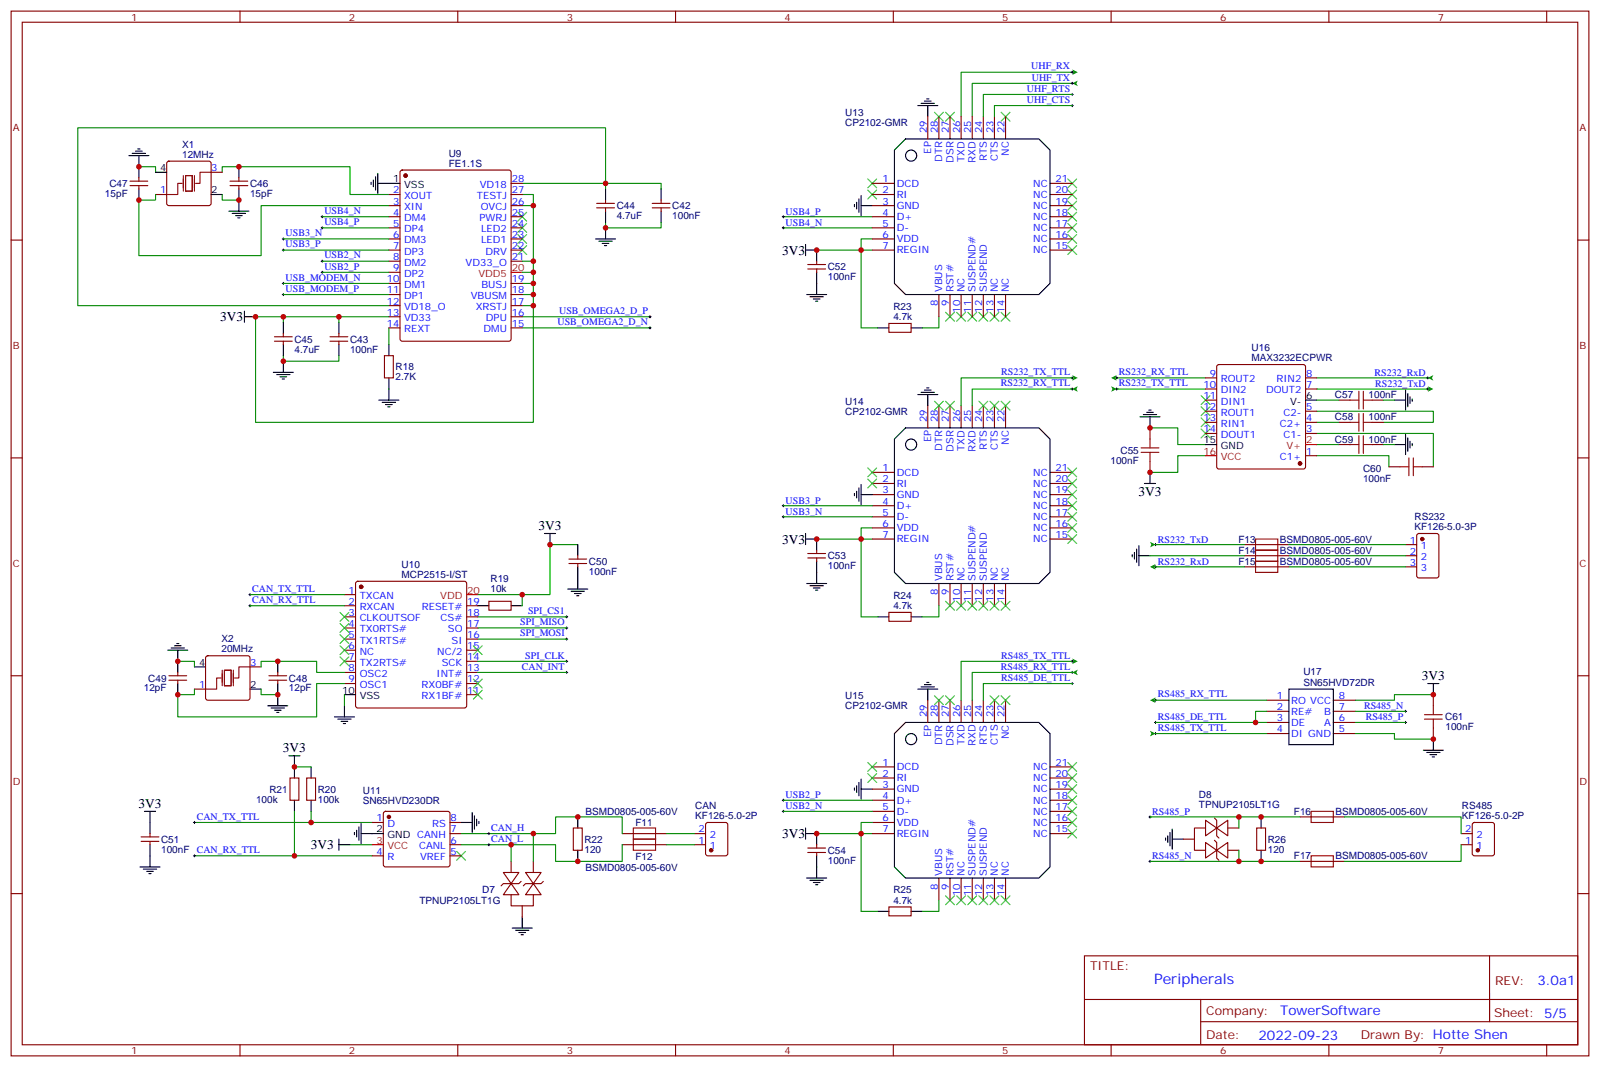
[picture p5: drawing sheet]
<svg xmlns="http://www.w3.org/2000/svg" width="508mm" height="339mm" viewBox="0 0 508 339" stroke-linecap="round" stroke-linejoin="round" font-family="sans-serif">
<g fill="none" stroke="#870000" stroke-width=".35">
<path d="M3.5 3.5h501v331.6h-501zM7.1 7.1h493.8v324.5h-493.8zM76.2 3.5v3.6M145.3 3.5v3.6M214.5 3.5v3.6M283.6 3.5v3.6M352.8 3.5v3.6M421.9 3.5v3.6M491.1 3.5v3.6M294.6 37v7.1M298.1 37v7.1M301.6 37v7.1"/>
<path d="M305.2 37v7.1M308.7 37v7.1M312.2 37v7.1M315.7 37v7.1M319.3 37v7.1M41.3 58.9h5.6M41.3 57.5h5.6M44.1 56.4v1.1M44.1 58.9v1.1M53.2 51.4l.4-.2h12.7l.5 .2 .2 .5v12.7l-.2 .5-.5 .2h-12.7l-.5-.3-.2-.4v-12.7zM67 54.7h3.6M73 58.9h5.7"/>
<path d="M73 57.5h5.7M75.8 56.4v1.1M75.8 58.9v1.1M127.2 54.2l.5-.2h33.9l.6 .4 .1 53.2-.5 .6-34.1 .1-.6-.5-.1-53.1zM162.3 58.2h3.5M276.9 58.2h7.1M333.4 58.2h7M3.5 76.2h3.6M49.4 61.7h3.5M123.5 61.7h3.5M123.5 65.3h3.5M123.5 68.8h3.5"/>
<path d="M123.5 72.3h3.5M123.5 75.8h3.5M123.5 79.4h3.5M162.3 61.7h3.5M162.3 65.3h3.5M162.3 68.8h3.5M162.3 72.3h3.5M162.3 75.8h3.5M162.3 79.4h3.5M189.4 66h5.7M189.4 64.6h5.7M192.3 63.5v1.1"/>
<path d="M192.3 66v1M207.1 66h5.6M207.1 64.6h5.6M209.9 63.5v1.1M209.9 66v1M276.9 61.7h7.1M276.9 65.3h7.1M276.9 68.8h7.1M276.9 72.3h7.1M276.9 75.8h7.1M276.9 79.4h7.1M333.4 61.7h7"/>
<path d="M333.4 65.3h7M333.4 68.8h7M333.4 72.3h7M333.4 75.8h7M333.4 79.4h7M500.9 76.2h3.6M123.5 82.9h3.5M123.5 86.4h3.5M123.5 90h3.5M123.5 93.5h3.5M123.5 97h3.5M162.3 82.9h3.5"/>
<path d="M162.3 90h3.5M162.3 93.5h3.5M162.3 97h3.5M256.5 85.4h5.6M256.5 84h5.6M259.3 82.9v1.1M259.3 85.4v1M298.1 93.5v7M301.6 93.5v7M305.2 93.5v7M308.7 93.5v7M312.2 93.5v7"/>
<path d="M315.7 93.5v7M319.3 93.5v7M87.1 108.3h5.7M87.1 106.9h5.7M90 105.8v1.1M90 108.3v1.1M104.8 108.3h5.6M104.8 106.9h5.6M107.6 105.8v1.1M107.6 108.3v1.1M122.1 112.9h2.8v7h-2.8zM123.5 100.5h3.5"/>
<path d="M123.5 104.1h3.5M162.3 100.5h3.5M162.3 104.1h3.5M282.2 102.7h7.1v2.8h-7.1zM294.6 128.8v7M298.1 128.8v7M301.6 128.8v7M305.2 128.8v7M308.7 128.8v7M312.2 128.8v7M315.7 128.8v7M319.3 128.8v7"/>
<path d="M3.5 145.3h3.6M276.9 149.9h7.1M276.9 153.5h7.1M276.9 157h7.1M333.4 149.9h7M333.4 153.5h7M333.4 157h7M500.9 145.3h3.6M180.6 178.9h5.7M180.6 177.4h5.7M183.4 176.4v1M183.4 178.9v1"/>
<path d="M256.5 177.1h5.6M256.5 175.7h5.6M259.3 174.6v1.1M259.3 177.1v1.1M276.9 160.5h7.1M276.9 164h7.1M276.9 167.6h7.1M276.9 171.1h7.1M333.4 160.5h7M333.4 164h7M333.4 167.6h7M333.4 171.1h7"/>
<path d="M109.4 188.7h3.5M109.4 192.3h3.5M109.4 195.8h3.5M109.4 199.3h3.5M113.1 184.7l.5-.2h33.9l.5 .2 .2 .5v38.8l-.3 .5-.4 .2h-33.9l-.5-.2-.2-.5v-38.8zM148.2 192.3h3.5M148.2 195.8h3.5M148.2 199.3h3.5M155.2 190.9h7.1v2.8h-7.1zM282.2 194.4h7.1v2.8h-7.1zM298.1 185.2v7.1M301.6 185.2v7.1"/>
<path d="M305.2 185.2v7.1M308.7 185.2v7.1M312.2 185.2v7.1M315.7 185.2v7.1M319.3 185.2v7.1M3.5 214.5h3.6M53.6 214.5h5.7M53.6 215.9h5.7M56.4 213.4v1.1M56.4 215.9v1.1M61.7 218.7h3.6M65.5 208.3l.5-.2h12.7l.5 .2 .2 .5v12.7l-.3 .5-.4 .3h-12.7l-.5-.3-.2-.5v-12.7z"/>
<path d="M79.4 211.7h3.5M85.4 214.5h5.6M85.4 215.9h5.6M88.2 213.4v1.1M88.2 215.9v1.1M109.4 202.8h3.5M109.4 206.4h3.5M109.4 209.9h3.5M109.4 213.4h3.5M109.4 217h3.5M148.2 202.8h3.5M148.2 206.4h3.5"/>
<path d="M148.2 209.9h3.5M148.2 213.4h3.5M148.2 217h3.5M500.9 214.5h3.6M148.2 220.5h3.5M294.6 222.3v7M298.1 222.3v7M301.6 222.3v7M305.2 222.3v7M308.7 222.3v7M312.2 222.3v7M315.7 222.3v7"/>
<path d="M319.3 222.3v7M92.1 246.9h2.8v7.1h-2.8zM97.4 246.9h2.8v7.1h-2.8zM121.9 257.7l.5-.2h19.8l.5 .2 .2 .5v16.3l-.3 .5-.4 .2h-19.8l-.5-.3-.2-.4v-16.3zM276.9 243.4h7.1M276.9 246.9h7.1M276.9 250.5h7.1M276.9 254h7.1M276.9 257.5h7.1M333.4 243.4h7M333.4 246.9h7M333.4 250.5h7"/>
<path d="M333.4 254h7M333.4 257.5h7M44.8 267.1h5.6M44.8 265.6h5.6M47.6 264.6v1M47.6 267.1v1M118.2 261.1h3.5M118.2 271.6h3.5M142.9 261.1h3.5M142.9 271.6h3.5M142.9 268.1h3.5M142.9 264.6h3.5"/>
<path d="M159.8 276.9h4.9l-2.4 3.6zM162.3 273.4v3.5M165.5 279.8l-.8 .7h-4.9l-.7 .7M166.9 276.9h4.9l-2.5 3.6zM169.3 273.4v3.5M172.5 279.8l-.7 .7h-4.9l-.7 .7M182 262.8h2.9v7.1h-2.9zM220.5 268.1h3.5M220.5 264.6h3.5M224.2 261.3l.5-.2h5.7l.6 .4 .1 9.4-.5 .7h-5.9l-.6-.4-.1-9.4zM256.5 270.6h5.6M256.5 269.2h5.6"/>
<path d="M259.3 268.1v1.1M259.3 270.6v1M276.9 261.1h7.1M276.9 264.6h7.1M298.1 278.7v7.1M301.6 278.7v7.1M305.2 278.7v7.1M308.7 278.7v7.1M312.2 278.7v7.1M315.7 278.7v7.1M319.3 278.7v7.1M333.4 261.1h7"/>
<path d="M333.4 264.6h7M3.5 283.6h3.6M162.3 280.5l2.4 3.5h-4.9zM162.3 284v3.5h7v-3.5M165.8 287.5v3.5M169.3 280.5l2.5 3.5h-4.9zM282.2 287.9h7.1v2.8h-7.1zM500.9 283.6h3.6M344.3 303.4h156.6v28.2h-156.6zM344.3 317.2h156.5M381.2 317.2v14.1M472.9 303.4v20.9"/>
<path d="M76.2 331.6v3.5M145.3 331.6v3.5M214.5 331.6v3.5M283.6 331.6v3.5M352.8 331.6v3.5M381.2 324.3h119.6M421.9 331.6v3.5M491.1 331.6v3.5"/>
</g>
<g fill="none" stroke="#008700" stroke-width=".35">
<path d="M340.4 26.5h-31.7v10.5M340.4 22.9h-35.2v14.1M44.1 52.9h5.3v1.8M70.6 54.7v-1.8h40.5v8.8h12.4M165.8 58.2h26.5v-17.6h-167.6v56.4h98.8M192.3 60v-1.8h17.6v1.8M49.4 61.7v1.8h-5.3v17.6h38.8v-15.8h40.6M70.6 61.7v1.8h5.2M90 75.8h33.5M90 79.4h33.5M102.3 68.8h21.2M102.3 72.3h21.2"/>
<path d="M165.8 61.7h3.5v3.6M165.8 65.3h3.5v68.8h-88.2v-33.6h8.9M192.3 70.6v1.7h17.6v-1.7M248.7 68.8h28.2M248.7 72.3h28.2M259.3 79.4h17.6M276.9 75.8h-3.5v28.3h5.3M90 93.5h33.5M90 90h33.5M102.3 82.9h21.2M102.3 86.4h21.2M165.8 97h3.5"/>
<path d="M165.8 93.5h3.5M165.8 90h3.5M165.8 82.9h3.5M165.8 86.4h3.5M90 112.9v1.8h17.6v-1.8M107.6 100.5v1.8M123.5 100.5h-33.5v1.8M123.5 104.1v5.3M165.8 104.1h40.6M165.8 100.5h40.6M298.1 100.5v3.6h-5.3M340.4 119.9h-35.2v8.9"/>
<path d="M340.4 123.5h-31.7v5.3M183.4 172.9h-8.8v15.8h-22.9M248.7 160.5h28.2M248.7 164h28.2M259.3 171.1h17.6M276.9 167.6h-3.5v28.2h5.3M79.4 188.7h30M79.4 192.3h30M151.7 195.8h28.2M151.7 199.3h28.2M165.8 188.7v3.6M298.1 192.3v3.5h-5.3"/>
<path d="M56.4 209.9h5.3v1.8M82.9 218.7v1.8h5.3M82.9 211.7v-1.8h17.6v3.5h8.9M109.4 217h-8.9v10.5h-44.1v-7h5.3v-1.8M151.7 209.9h28.2M151.7 202.8h28.2M151.7 213.4h28.2M340.4 209.9h-35.2v12.4M340.4 213.4h-31.7v8.9M340.4 217h-28.2v5.3M109.4 220.5v3.5M93.5 243.4h5.3"/>
<path d="M93.5 257.5v14.1M98.8 257.5v3.6M248.7 254h28.2M248.7 257.5h28.2M61.7 271.6h56.5M61.7 261.1h56.5M111.1 268.1h7.1M146.4 268.1h15.9v5.3M146.4 264.6h22.9v8.8M259.3 264.6h17.6M276.9 261.1h-3.5v28.2h5.3M298.1 285.8v3.5h-5.3"/>
</g>
<g fill="none" stroke="#000" stroke-width=".35">
<path d="M291.4 33.5h6.3M292.5 32.8h4.2M293.5 32.1h2.1M294.2 31.4h.7M294.6 33.5v3.5M40.9 49.4h6.4M42 48.7h4.2M43 48h2.2M43.7 47.3h.7M44.1 49.4v7M44.1 60v3.5M49.4 54.7h3.5"/>
<path d="M75.8 52.9v3.5M75.8 60v7M117.8 57.9v.7M118.5 57.1v2.2M119.2 56.1v4.2M119.9 58.2h7.1M119.9 55v6.4M192.3 60v3.5M209.9 60v3.5M287.5 44.1h42.3l3.6 3.5v42.4l-3.6 3.5h-42.3l-3.5-3.5v-42.4zM67 61.7h3.6M72.7 67h6.3"/>
<path d="M73.7 67.7h4.3M74.8 68.4h2.1M75.5 69.1h.7M189.1 75.8h6.3M190.1 76.6h4.3M191.2 77.3h2.1M191.9 78h.7M192.3 67v3.6M192.3 72.3v3.5M209.9 67v3.6M255.8 79.4h3.5v3.5M255.8 77.6v3.5"/>
<path d="M271.3 64.9v.7M272 64.2v2.1M272.7 63.1v4.3M273.4 65.3h3.5M273.4 62.1v6.3M77.6 98.8v3.5M256.1 93.5h6.4M257.2 94.2h4.2M258.2 94.9h2.1M258.9 95.6h.7M259.3 86.4v7.1M77.6 100.5h3.5"/>
<path d="M86.8 118.2h6.3M87.8 118.9h4.3M88.9 119.6h2.1M90 102.3v3.5M90 109.4v3.5M90 114.7v3.5M107.6 102.3v3.5M107.6 109.4v3.5M123.5 109.4v3.5M123.5 119.9v7.1M278.7 104.1h3.5M289.3 104.1h3.5"/>
<path d="M89.6 120.3h.7M120.3 127h6.3M121.4 127.7h4.2M122.4 128.4h2.1M123.1 129.1h.7M287.5 135.8h42.3l3.6 3.5v42.4l-3.6 3.5h-42.3l-3.5-3.5v-42.4zM291.4 125.2h6.3M292.5 124.5h4.2M293.5 123.8h2.1M294.2 123.1h.7M294.6 125.2v3.6M271.3 156.6v.7"/>
<path d="M272 155.9v2.1M272.7 154.9v4.2M273.4 153.8v6.4M273.4 157h3.5M172.9 169.3h3.5M174.6 169.3v3.6M183.4 172.9v3.5M183.4 179.9v7.1M255.8 171.1h3.5v3.5M255.8 169.3v3.6M259.3 178.2v7M151.7 192.3h3.5"/>
<path d="M162.3 192.3h3.5M180.3 187h6.3M181.3 187.7h4.3M182.4 188.4h2.1M183.1 189.1h.7M256.1 185.2h6.4M257.2 185.9h4.2M258.2 186.6h2.1M258.9 187.3h.7M278.7 195.8h3.5M289.3 195.8h3.5M53.3 206.4h6.3"/>
<path d="M54.3 205.7h4.3M55.4 205h2.1M56.1 204.3h.7M56.4 206.4v7M56.4 217v3.5M61.7 211.7h3.6M79.4 218.7h3.5M88.2 209.9v3.5M88.2 217v7M291.4 218.7h6.3M292.5 218h4.2M293.5 217.3h2.1"/>
<path d="M294.2 216.6h.7M294.6 218.7v3.6M85 224h6.4M86.1 224.7h4.2M87.1 225.4h2.2M87.8 226.1h.7M91.7 239.9h3.5M93.5 239.9v7M106.2 227.5h6.3M107.2 228.2h4.3M108.3 229h2.1M109 229.7h.7"/>
<path d="M109.4 220.5h3.5M109.4 224v3.5M287.5 229.3h42.3l3.6 3.5v42.4l-3.6 3.5h-42.3l-3.5-3.5v-42.4zM45.9 257.5h3.5M47.6 257.5v7.1M93.5 254v3.5M98.8 243.4v3.5M98.8 254v3.5M149.9 257.9v6.3M150.6 258.9v4.3M151.3 260v2.1M183.4 259.3v3.5"/>
<path d="M271.3 250.1v.7M272 249.4v2.1M272.7 248.4v4.2M273.4 247.3v6.3M273.4 250.5h3.5M44.4 275.2h6.4M45.5 275.9h4.2M46.6 276.6h2.1M47.3 277.3h.7M47.6 268.1v7.1M107.6 266.3v3.6M107.6 268.1h3.5"/>
<path d="M112.5 264.2v.7M113.2 263.5v2.1M113.9 262.5v4.2M114.7 264.6h7M114.7 261.4v6.4M146.4 261.1h3.5M152 260.7v.7M183.4 269.9v3.5M255.8 264.6h3.5v3.5M255.8 262.8v3.5M256.1 278.7h6.4M257.2 279.4h4.2"/>
<path d="M259.3 271.6v7.1M162.6 294.6h6.4M163.7 295.3h4.2M164.7 296h2.2M165.5 296.7h.7M165.8 291v3.6M258.2 280.1h2.1M258.9 280.8h.7M278.7 289.3h3.5M289.3 289.3h3.5"/>
<circle cx="289.3" cy="49.4" r="1.76"/>
<circle cx="289.3" cy="141.1" r="1.76"/>
<circle cx="289.3" cy="234.6" r="1.76"/>
</g>
<g fill="none" stroke="#3c3" stroke-width=".35">
<path d="M296.7 35.6l2.8 2.9M299.5 35.6l-2.8 2.9M300.2 35.6l2.8 2.9M303 35.6l-2.8 2.9M317.9 35.6l2.8 2.9M320.7 35.6l-2.8 2.9M275.5 56.8l2.8 2.8M278.3 56.8l-2.8 2.8M339 56.8l2.8 2.8M341.8 56.8l-2.8 2.8M164.4 78l2.8 2.8M164.4 74.4l2.8 2.9"/>
<path d="M164.4 70.9l2.8 2.8M164.4 67.4l2.8 2.8M167.2 78l-2.8 2.8M167.2 74.4l-2.8 2.9M167.2 70.9l-2.8 2.8M167.2 67.4l-2.8 2.8M275.5 60.3l2.8 2.8M278.3 60.3l-2.8 2.8M339 60.3l2.8 2.8M339 63.9l2.8 2.8M339 67.4l2.8 2.8M339 70.9l2.8 2.8"/>
<path d="M339 74.4l2.8 2.9M339 78l2.8 2.8M341.8 67.4l-2.8 2.8M341.8 70.9l-2.8 2.8M341.8 74.4l-2.8 2.9M341.8 78l-2.8 2.8M341.8 60.3l-2.8 2.8M341.8 63.9l-2.8 2.8M303.7 99.1l2.9 2.9M306.6 99.1l-2.9 2.9M307.3 99.1l2.8 2.9M310.1 99.1l-2.8 2.9"/>
<path d="M310.8 99.1l2.8 2.9M313.6 99.1l-2.8 2.9M314.3 99.1l2.8 2.9M317.1 99.1l-2.8 2.9M317.9 99.1l2.8 2.9M320.7 99.1l-2.8 2.9M296.7 127.4l2.8 2.8M299.5 127.4l-2.8 2.8M300.2 127.4l2.8 2.8M303 127.4l-2.8 2.8M310.8 127.4l2.8 2.8M313.6 127.4l-2.8 2.8"/>
<path d="M314.3 127.4l2.8 2.8M317.1 127.4l-2.8 2.8M317.9 127.4l2.8 2.8M320.7 127.4l-2.8 2.8M275.5 148.5l2.8 2.8M275.5 152l2.8 2.9M278.3 152l-2.8 2.9M278.3 148.5l-2.8 2.8M339 159.1l2.8 2.8M339 155.6l2.8 2.8M339 152l2.8 2.9M339 148.5l2.8 2.8"/>
<path d="M341.8 159.1l-2.8 2.8M341.8 155.6l-2.8 2.8M341.8 152l-2.8 2.9M341.8 148.5l-2.8 2.8M339 169.7l2.8 2.8M339 166.2l2.8 2.8M339 162.6l2.8 2.9M341.8 169.7l-2.8 2.8M341.8 166.2l-2.8 2.8M341.8 162.6l-2.8 2.9M107.9 197.9l2.9 2.8M107.9 194.4l2.9 2.8"/>
<path d="M110.8 197.9l-2.9 2.8M110.8 194.4l-2.9 2.8M303.7 190.9l2.9 2.8M306.6 190.9l-2.9 2.8M307.3 190.9l2.8 2.8M310.1 190.9l-2.8 2.8M310.8 190.9l2.8 2.8M313.6 190.9l-2.8 2.8M314.3 190.9l2.8 2.8M317.1 190.9l-2.8 2.8M317.9 190.9l2.8 2.8M320.7 190.9l-2.8 2.8"/>
<path d="M107.9 208.5l2.9 2.8M107.9 201.4l2.9 2.9M107.9 205l2.9 2.8M110.8 208.5l-2.9 2.8M110.8 201.4l-2.9 2.9M110.8 205l-2.9 2.8M150.3 205l2.8 2.8M150.3 215.5l2.8 2.9M150.3 219.1l2.8 2.8M153.1 205l-2.8 2.8M153.1 215.5l-2.8 2.9M153.1 219.1l-2.8 2.8"/>
<path d="M296.7 220.8l2.8 2.9M299.5 220.8l-2.8 2.9M300.2 220.8l2.8 2.9M303 220.8l-2.8 2.9M314.3 220.8l2.8 2.9M317.1 220.8l-2.8 2.9M317.9 220.8l2.8 2.9M320.7 220.8l-2.8 2.9M275.5 242l2.8 2.8M275.5 245.5l2.8 2.9M278.3 245.5l-2.8 2.9M278.3 242l-2.8 2.8"/>
<path d="M339 259.6l2.8 2.9M339 256.1l2.8 2.8M339 252.6l2.8 2.8M339 249.1l2.8 2.8M339 245.5l2.8 2.9M339 242l2.8 2.8M341.8 259.6l-2.8 2.9M341.8 256.1l-2.8 2.8M341.8 252.6l-2.8 2.8M341.8 249.1l-2.8 2.8M341.8 245.5l-2.8 2.9M341.8 242l-2.8 2.8"/>
<path d="M145 270.2l2.8 2.9M147.8 270.2l-2.8 2.9M339 263.2l2.8 2.8M341.8 263.2l-2.8 2.8M303.7 284.3l2.9 2.9M306.6 284.3l-2.9 2.9M307.3 284.3l2.8 2.9M310.1 284.3l-2.8 2.9M310.8 284.3l2.8 2.9M313.6 284.3l-2.8 2.9M314.3 284.3l2.8 2.9M317.1 284.3l-2.8 2.9"/>
<path d="M317.9 284.3l2.8 2.9M320.7 284.3l-2.8 2.9"/>
</g>
<g fill="#870000" stroke="#870000" stroke-width=".35">
<circle cx="128.8" cy="55.7" r=".53"/>
<circle cx="114.7" cy="186.3" r=".53"/>
<circle cx="123.5" cy="259.3" r=".53"/>
<circle cx="225.8" cy="269.9" r=".53"/>
</g>
<path d="M162.3 86.4h3.5M148.2 188.7h3.5M118.2 268.1h3.5" fill="none" stroke="#f00" stroke-width=".35"/>
<path d="M57.9 58.2h-1.5v3.5h-3.5M58.2 55.7v5M58.9 55.7h2.1v5h-2.1zM61.7 55.7v5M67 54.7h-3.5v3.5h-1.4M70.2 215.2h-1.4v3.5h-3.5M70.6 212.7v5M71.3 212.7h2.1v5h-2.1zM74.1 212.7v5M79.4 211.7h-3.6v3.5h-1.4" fill="none" stroke="#870012" stroke-width=".35"/>
<g fill="none" stroke="#000" stroke-width=".32">
<path d="M89.6 75.8h.7M89.6 79.4h.7M90 75.5v.7M90 79v.7M102 68.8h.7M102 72.3h.7M102.3 68.4v.7M102.3 72v.7M248.4 68.8h.7M248.4 72.3h.7M248.7 68.4v.7M248.7 72v.7"/>
<path d="M89.6 90h.7M89.6 93.5h.7M90 89.6v.7M90 93.1v.7M102 82.9h.7M102 86.4h.7M102.3 82.6v.7M102.3 86.1v.7M206 100.5h.7M206 104.1h.7M206.4 100.2v.7M206.4 103.7v.7"/>
<path d="M340.1 119.9h.7M340.4 119.6v.7M340.1 123.5h.7M340.4 123.1v.7M248.4 160.5h.7M248.4 164h.7M248.7 160.2v.7M248.7 163.7v.7M79 188.7h.7M79 192.3h.7M79.4 188.4v.7M79.4 191.9v.7"/>
<path d="M179.6 199.3h.7M179.6 195.8h.7M179.9 195.4v.7M179.9 199v.7M179.6 209.9h.7M179.6 202.8h.7M179.6 213.4h.7M179.9 202.5v.7M179.9 209.6v.7M179.9 213.1v.7M340.1 209.9h.7M340.1 213.4h.7"/>
<path d="M340.1 217h.7M340.4 209.6v.7M340.4 213.1v.7M340.4 216.6v.7M248.4 254h.7M248.4 257.5h.7M248.7 253.6v.8M248.7 257.2v.7M61.4 261.1h.7M61.4 271.6h.7M61.7 260.7v.7M61.7 271.3v.7"/>
</g>
<g fill="#008700">
<path d="M340.4 209l1.8 .9-1.8 .9 .5-.9z"/>
<path d="M340.4 213.4l1.8-.9-.4 .9 .4 .9z"/>
<path d="M340.4 119.1l1.8 .8-1.8 .9 .5-.9z"/>
<path d="M340.4 123.5l1.8-.9-.4 .9 .4 .9z"/>
<path d="M340.4 22l1.8 .9-1.8 .9 .5-.9z"/>
<path d="M340.4 26.5l1.8-.9-.4 .9 .4 .8z"/>
</g>
<path d="M381.4 125.6l2.8 2.8M381.4 129.1l2.8 2.8M381.4 132.6l2.8 2.9M381.4 136.2l2.8 2.8M384.2 125.6l-2.8 2.8M384.2 129.1l-2.8 2.8M384.2 132.6l-2.8 2.9M384.2 136.2l-2.8 2.8" fill="none" stroke="#3c3" stroke-width=".35"/>
<path d="M354.5 119.9h28.3M418 119.9h35.3M354.5 123.5h28.3M365.1 135.8h8.8v5.3h8.9M418 130.5h37.1v3.6h-15.9M418 137.6h37.1v10.6M418 123.5h35.3M418 127h7.1M418 134.1h7.1M382.8 144.6h-8.9v5.3h-8.8M418 144.6h23v3.6M418 141.1h7.1" fill="none" stroke="#008700" stroke-width=".35"/>
<path d="M354.2 119.9h.7M354.5 119.6v.7M453 119.9h.7M453.3 119.6v.7M453 123.5h.7M453.3 123.1v.7" fill="none" stroke="#000" stroke-width=".32"/>
<g fill="none" stroke="#000" stroke-width=".35">
<path d="M361.9 132.3h6.4M363 131.6h4.2M364.1 130.9h2.1M364.8 130.2h.7M365.1 132.3v3.5M414.5 127h3.5M442.7 127h3.6M446.3 123.8v6.4M446.3 137.9v6.4M447 124.9v4.2M447 139v4.2M447.7 125.9v2.2"/>
<path d="M448.4 126.6v.8M363.4 153.5h3.5M365.1 149.9v3.6M382.8 141.1h3.5M442.7 141.1h3.6M447.7 140.1v2.1M448.4 140.8v.7"/>
</g>
<g fill="none" stroke="#a10000" stroke-width=".35">
<path d="M365.1 139.3v2.9M428.6 127h2.8M428.6 134.1h2.8M431.4 124.2v5.6M431.4 131.2v5.7M431.4 138.3v5.6M432.9 127h2.8M432.9 124.2v5.6M432.9 131.2v5.7M432.9 138.3v5.6M432.9 134.1h2.8M362.3 143.6h5.6"/>
<path d="M362.3 142.2h5.6M365.1 143.6v2.8M428.6 141.1h2.8M432.9 141.1h2.8M444.5 148.2h2.8M447.3 145.3v5.7M448.7 148.2h2.9M448.7 145.3v5.7"/>
</g>
<g fill="none" stroke="#870000" stroke-width=".35">
<path d="M382.8 119.9h3.5M386.5 115.9l.5-.2h26.8l.5 .2 .2 .5v31.8l-.2 .5-.5 .2h-26.8l-.5-.3-.2-.4v-31.8zM414.5 119.9h3.5M365.1 135.8v3.5M382.8 127h3.5M382.8 134.1h3.5M382.8 137.6h3.5M382.8 130.5h3.5M382.8 123.5h3.5M414.5 134.1h3.5M414.5 137.6h3.5M414.5 130.5h3.5"/>
<path d="M414.5 123.5h3.5M425.1 127h3.5M425.1 134.1h3.5M435.7 127h3.5M435.7 134.1h3.5M365.1 146.4v3.5M414.5 144.6h3.5M425.1 141.1h3.5M435.7 141.1h3.5M441 148.2h3.5M451.6 148.2h3.5"/>
</g>
<circle cx="412.7" cy="147.1" r=".53" fill="#870000" stroke="#870000" stroke-width=".35"/>
<path d="M382.8 144.6h3.5M414.5 141.1h3.5" fill="none" stroke="#f00" stroke-width=".35"/>
<path d="M352.8 119.9l1.7-.8-.4 .8 .4 .9z" fill="#008700"/>
<path d="M354.2 123.5h.7M354.5 123.1v.7" fill="none" stroke="#000" stroke-width=".32"/>
<g fill="#008700">
<path d="M352.8 122.6l1.7 .9-1.7 .9 .4-.9z"/>
<path d="M453.3 119.9l1.8-.8-.5 .8 .5 .9z"/>
<path d="M453.3 122.6l1.8 .9-1.8 .9 .5-.9z"/>
</g>
<path d="M439.2 127h3.5M439.2 141.1h3.5" fill="none" stroke="#008700" stroke-width=".35"/>
<path d="M446.3 172.9h3.5M446.3 176.4h3.5M446.3 179.9h3.5M450 169.5l.5-.2h5.6l.7 .5v12.9l-.4 .7h-5.9l-.7-.4v-13z" fill="none" stroke="#870000" stroke-width=".35"/>
<circle cx="451.6" cy="171.1" r=".53" fill="#870000" stroke="#870000" stroke-width=".35"/>
<path d="M366.5 179.9h.7M366.5 172.9h.7M366.9 172.5v.7M366.9 179.6v.7" fill="none" stroke="#000" stroke-width=".32"/>
<path d="M359.5 176v.7M360.2 175.3v2.1M360.9 174.3v4.2M361.6 176.4h3.5M361.6 173.2v6.4" fill="none" stroke="#000" stroke-width=".35"/>
<g fill="#008700">
<path d="M365.1 172l1.8 .9-1.8 .8 .5-.8z"/>
<path d="M365.1 179.9l1.8-.9-.5 .9 .5 .9z"/>
</g>
<path d="M402.2 222.3h7M402.2 225.8h7M402.2 229.3h7M402.2 232.8h7M423.3 222.3h7.1M423.3 225.8h7.1M423.3 229.3h7.1M423.3 232.8h7.1" fill="none" stroke="#870000" stroke-width=".35"/>
<path d="M409.2 218.7h14.1v17.7h-14.1z" fill="none" stroke="#000" stroke-width=".35"/>
<path d="M366.5 229.3h.7M366.5 232.8h.7M366.5 222.3h.7M366.9 221.9v.7M366.9 229v.7M366.9 232.5v.7" fill="none" stroke="#000" stroke-width=".32"/>
<path d="M366.9 229.3h35.3M366.9 222.3h35.3M366.9 232.8h35.3M402.2 225.8h-3.6v3.5" fill="none" stroke="#008700" stroke-width=".35"/>
<g fill="#008700">
<path d="M365.1 232l1.8 .8-1.8 .9 .5-.9z"/>
<path d="M365.1 222.3l1.8-.9-.5 .9 .5 .8z"/>
</g>
<path d="M398.6 171.1h7.1v3.5h-7.1zM398.6 174.6h7.1v3.6h-7.1zM398.6 178.2h7.1v3.5h-7.1zM452.3 226.8h5.6M452.3 228.2h5.6M455.1 224v2.8M455.1 228.2v2.9M416.3 257.5h7v3.6h-7zM201.1 262.8h7v3.5h-7zM201.1 266.3h7v3.6h-7zM416.3 271.6h7v3.6h-7z" fill="none" stroke="#a10000" stroke-width=".35"/>
<g fill="none" stroke="#870000" stroke-width=".35">
<path d="M395.1 172.9h14.1M395.1 176.4h14.1M395.1 179.9h14.1M455.1 220.5v3.5M455.1 231.1v3.5M385.6 259.6l.7 .8v4.9l.7 .7M412.7 259.3h14.2M197.6 268.1h14.1M197.6 264.6h14.1M375.7 266.3h3.5M382.8 260.4l3.5 2.4-3.5 2.5zM382.8 267.4l3.5 2.5-3.5 2.4z"/>
<path d="M382.8 262.8h-3.6v7.1h3.6M385.6 266.7l.7 .7v4.9l.7 .8M386.3 262.8l3.5-2.4v4.9zM386.3 269.9l3.5-2.5v4.9zM389.8 262.8h3.5M389.8 269.9h3.5M399 262.8h2.8v7.1h-2.8zM412.7 273.4h14.2M463.9 268.1h3.5M463.9 264.6h3.5M467.7 261.3l.4-.2h5.7l.6 .4 .1 9.4-.5 .7h-5.9l-.6-.4-.1-9.4z"/>
</g>
<g fill="none" stroke="#000" stroke-width=".35">
<path d="M453.3 217h3.5M455.1 217v3.5M451.9 238.1h6.4M453 238.8h4.2M454 239.5h2.1M455.1 234.6v3.5M400.4 259.3v3.5M454.7 240.2h.7M370.1 266v.7M370.8 265.3v2.1M371.5 264.2v4.3M372.2 266.3h3.5"/>
<path d="M372.2 263.2v6.3M400.4 269.9v3.5"/>
</g>
<g fill="none" stroke="#008700" stroke-width=".35">
<path d="M340.4 30h-28.2v7M340.4 33.5h-24.7v3.5M365.1 176.4h30M366.9 172.9h28.2M366.9 179.9h28.2M409.2 172.9h37.1M409.2 176.4h37.1M409.2 179.9h37.1M430.4 232.8h12.3v1.8h12.4M430.4 225.8h15.9M430.4 229.3h15.9M455.1 220.5h-12.4v1.8h-12.3"/>
<path d="M365.1 259.3h28.2M412.7 259.3h-19.4v3.5M426.9 259.3h37v5.3M162.3 268.1h14.1v5.3h21.2v-5.3M169.3 264.6h7.1v-5.3h21.2v5.3M211.7 264.6h8.8M211.7 268.1h8.8M365.1 273.4h28.2M393.3 269.9v3.5h19.4M463.9 268.1v5.3h-37"/>
</g>
<g fill="none" stroke="#000" stroke-width=".32">
<path d="M340.1 26.5h.7M340.1 22.9h.7M340.1 30h.7M340.1 33.5h.7M340.4 22.6v.7M340.4 26.1v.7M340.4 29.6v.7M340.4 33.2v.7M445.9 225.8h.7M445.9 229.3h.7M446.3 225.4v.7M446.3 229v.7"/>
<path d="M364.8 259.3h.7M365.1 258.9v.7M154.9 264.6h.7M154.9 268.1h.7M155.2 264.2v.7M155.2 267.8v.7M364.8 273.4h.7M365.1 273.1v.7"/>
</g>
<circle cx="469.2" cy="269.9" r=".53" fill="#870000" stroke="#870000" stroke-width=".35"/>
<path d="M300.2 99.1l2.8 2.9M303 99.1l-2.8 2.9M300.2 190.9l2.8 2.8M303 190.9l-2.8 2.8M300.2 284.3l2.8 2.9M303 284.3l-2.8 2.9" fill="none" stroke="#3c3" stroke-width=".35"/>
<g fill="#c00">
<circle cx="192.3" cy="72.3" r=".88"/>
<circle cx="169.3" cy="97" r=".88"/>
<circle cx="169.3" cy="93.5" r=".88"/>
<circle cx="169.3" cy="90" r=".88"/>
<circle cx="169.3" cy="82.9" r=".88"/>
<circle cx="169.3" cy="65.3" r=".88"/>
<circle cx="90" cy="100.5" r=".88"/>
<circle cx="90" cy="114.7" r=".88"/>
<circle cx="192.3" cy="58.2" r=".88"/>
<circle cx="169.3" cy="86.4" r=".88"/>
<circle cx="107.6" cy="100.5" r=".88"/>
<circle cx="75.8" cy="63.5" r=".88"/>
<circle cx="44.1" cy="63.5" r=".88"/>
<circle cx="44.1" cy="52.9" r=".88"/>
<circle cx="81.1" cy="100.5" r=".88"/>
<circle cx="165.8" cy="188.7" r=".88"/>
<circle cx="88.2" cy="209.9" r=".88"/>
<circle cx="56.4" cy="220.5" r=".88"/>
<circle cx="88.2" cy="220.5" r=".88"/>
<circle cx="174.6" cy="172.9" r=".88"/>
<circle cx="93.5" cy="243.4" r=".88"/>
<circle cx="98.8" cy="261.1" r=".88"/>
<circle cx="93.5" cy="271.6" r=".88"/>
<circle cx="169.3" cy="264.6" r=".88"/>
<circle cx="162.3" cy="268.1" r=".88"/>
<circle cx="183.4" cy="259.3" r=".88"/>
<circle cx="183.4" cy="273.4" r=".88"/>
<circle cx="75.8" cy="52.9" r=".88"/>
<circle cx="273.4" cy="79.4" r=".88"/>
<circle cx="259.3" cy="79.4" r=".88"/>
<circle cx="259.3" cy="171.1" r=".88"/>
<circle cx="273.4" cy="171.1" r=".88"/>
<circle cx="259.3" cy="264.6" r=".88"/>
<circle cx="273.4" cy="264.6" r=".88"/>
<circle cx="365.1" cy="135.8" r=".88"/>
<circle cx="365.1" cy="149.9" r=".88"/>
<circle cx="398.6" cy="229.3" r=".88"/>
<circle cx="455.1" cy="220.5" r=".88"/>
<circle cx="455.1" cy="234.6" r=".88"/>
<circle cx="400.4" cy="273.4" r=".88"/>
<circle cx="400.4" cy="259.3" r=".88"/>
<circle cx="393.3" cy="259.3" r=".88"/>
<circle cx="393.3" cy="273.4" r=".88"/>
<circle cx="56.4" cy="209.9" r=".88"/>
</g>
<text font-size="4.6" fill="#00f" x="366.4" y="312.4">Peripherals</text>
<g font-size="4.2">
<text x="248.3" y="80.8">3V3</text>
<text x="69.9" y="102">3V3</text>
<text x="361.5" y="157.5">3V3</text>
<text x="171" y="168.3">3V3</text>
<text x="248.3" y="172.5">3V3</text>
<text x="451.4" y="215.9">3V3</text>
<text x="89.8" y="238.8">3V3</text>
<text x="44" y="256.4">3V3</text>
<text x="98.7" y="269.6">3V3</text>
<text x="248.3" y="266">3V3</text>
</g>
<g font-size="4.2" fill="#00f">
<text x="488.1" y="312.6">3.0a1</text>
<text x="406.5" y="322.2">TowerSoftware</text>
<text x="399.6" y="330">2022-09-23</text>
</g>
<g font-size="3.9" fill="#800">
<text x="346.1" y="308">TITLE:</text>
<text x="474.7" y="312.6">REV:</text>
<text x="383" y="322.2">Company:</text>
<text x="474.4" y="322.8">Sheet: 5/5</text>
<text x="383" y="329.8">Date:</text>
<text x="432" y="329.9">Drawn By: Hotte Shen</text>
</g>
<g font-size="3.2" fill="#800">
<text x="41.6" y="6.5">1</text>
<text x="110.8" y="6.5">2</text>
<text x="179.9" y="6.5">3</text>
<text x="249.1" y="6.5">4</text>
<text x="318.2" y="6.5">5</text>
<text x="387.3" y="6.5">6</text>
<text x="456.5" y="6.5">7</text>
<text x="4.1" y="41.6">A</text>
<text x="501.5" y="41.6">A</text>
<text x="4.1" y="110.8">B</text>
<text x="501.5" y="110.8">B</text>
<text x="4.1" y="179.9">C</text>
<text x="501.5" y="179.9">C</text>
<text x="4.1" y="249.1">D</text>
<text x="501.5" y="249.1">D</text>
<text x="41.6" y="334.6">1</text>
<text x="110.8" y="334.6">2</text>
<text x="179.9" y="334.6">3</text>
<text x="249.1" y="334.6">4</text>
<text x="318.2" y="334.6">5</text>
<text x="387.3" y="334.6">6</text>
<text x="456.5" y="334.6">7</text>
</g>
<g font-size="3.2" fill="#00f">
<text x="327.4" y="22">UHF_RX</text>
<text x="326" y="29.1">UHF_RTS</text>
<text x="327.6" y="25.6">UHF_TX</text>
<text x="326" y="32.6">UHF_CTS</text>
<text x="294.2" y="42.3" transform="rotate(-90 294.2 42.3)">29</text>
<text x="297.7" y="42.3" transform="rotate(-90 297.7 42.3)">28</text>
<text x="301.3" y="42.3" transform="rotate(-90 301.3 42.3)">27</text>
<text x="304.8" y="42.3" transform="rotate(-90 304.8 42.3)">26</text>
<text x="308.3" y="42.3" transform="rotate(-90 308.3 42.3)">25</text>
<text x="311.9" y="42.3" transform="rotate(-90 311.9 42.3)">24</text>
<text x="315.4" y="42.3" transform="rotate(-90 315.4 42.3)">23</text>
<text x="318.9" y="42.3" transform="rotate(-90 318.9 42.3)">22</text>
<text x="295.6" y="48.7" transform="rotate(-90 295.6 48.7)">EP</text>
<text x="299.2" y="51.4" transform="rotate(-90 299.2 51.4)">DTR</text>
<text x="302.7" y="51.6" transform="rotate(-90 302.7 51.6)">DSR</text>
<text x="306.2" y="51.4" transform="rotate(-90 306.2 51.4)">TXD</text>
<text x="309.7" y="51.6" transform="rotate(-90 309.7 51.6)">RXD</text>
<text x="313.3" y="51.1" transform="rotate(-90 313.3 51.1)">RTS</text>
<text x="316.8" y="51.1" transform="rotate(-90 316.8 51.1)">CTS</text>
<text x="320.3" y="49.4" transform="rotate(-90 320.3 49.4)">NC</text>
<text x="67" y="54.3">3</text>
<text x="152.3" y="59.6">VD18</text>
<text x="162.5" y="57.9">28</text>
<text x="280.2" y="57.9">1</text>
<text x="284.7" y="59.3">DCD</text>
<text x="328.1" y="59.3">NC</text>
<text x="335.1" y="57.9">21</text>
<text x="50.9" y="61.4">1</text>
<text x="124.8" y="61.4">2</text>
<text x="124.8" y="64.9">3</text>
<text x="128.3" y="63.1">XOUT</text>
<text x="151.4" y="63.1">TESTJ</text>
<text x="162.5" y="64.9">26</text>
<text x="162.5" y="61.4">27</text>
<text x="280.2" y="61.4">2</text>
<text x="280.2" y="64.9">3</text>
<text x="284.7" y="62.8">RI</text>
<text x="328.1" y="62.8">NC</text>
<text x="335.1" y="64.9">19</text>
<text x="335.1" y="61.4">20</text>
<text x="103" y="67.9">USB4_N</text>
<text x="103" y="71.4">USB4_P</text>
<text x="124.8" y="68.4">4</text>
<text x="124.8" y="72">5</text>
<text x="128.3" y="66.7">XIN</text>
<text x="128.3" y="70.2">DM4</text>
<text x="152.3" y="70.2">PWRJ</text>
<text x="152.6" y="66.7">OVCJ</text>
<text x="162.5" y="72">24</text>
<text x="162.5" y="68.4">25</text>
<text x="249.4" y="71.7">USB4_N</text>
<text x="249.4" y="68.2">USB4_P</text>
<text x="280.2" y="68.4">4</text>
<text x="280.2" y="72">5</text>
<text x="284.7" y="66.3">GND</text>
<text x="284.7" y="69.8">D+</text>
<text x="328.1" y="69.8">NC</text>
<text x="328.1" y="66.3">NC</text>
<text x="335.1" y="72">17</text>
<text x="335.1" y="68.4">18</text>
<text x="90.7" y="75">USB3_N</text>
<text x="124.8" y="75.5">6</text>
<text x="128.3" y="73.7">DP4</text>
<text x="128.3" y="77.3">DM3</text>
<text x="152.7" y="77.3">LED1</text>
<text x="152.7" y="73.7">LED2</text>
<text x="162.5" y="75.5">23</text>
<text x="280.2" y="75.5">6</text>
<text x="284.7" y="73.4">D-</text>
<text x="284.7" y="76.9">VDD</text>
<text x="328.1" y="76.9">NC</text>
<text x="328.1" y="73.4">NC</text>
<text x="335.1" y="75.5">16</text>
<text x="90.7" y="78.5">USB3_P</text>
<text x="103" y="82">USB2_N</text>
<text x="124.8" y="79">7</text>
<text x="124.8" y="82.6">8</text>
<text x="128.3" y="80.8">DP3</text>
<text x="154.2" y="80.8">DRV</text>
<text x="162.5" y="82.6">21</text>
<text x="162.5" y="79">22</text>
<text x="280.2" y="79">7</text>
<text x="284.7" y="80.4">REGIN</text>
<text x="328.1" y="80.4">NC</text>
<text x="335.1" y="79">15</text>
<text x="90.7" y="89.1">USB_MODEM_N</text>
<text x="103" y="85.5">USB2_P</text>
<text x="122.8" y="89.6">10</text>
<text x="124.8" y="86.1">9</text>
<text x="128.3" y="84.3">DM2</text>
<text x="128.3" y="87.8">DP2</text>
<text x="147.8" y="84.3">VD33_O</text>
<text x="162.5" y="89.6">19</text>
<text x="90.7" y="92.6">USB_MODEM_P</text>
<text x="122.8" y="93.1">11</text>
<text x="128.3" y="91.4">DM1</text>
<text x="128.3" y="94.9">DP1</text>
<text x="149.5" y="94.9">VBUSM</text>
<text x="152.9" y="91.4">BUSJ</text>
<text x="162.5" y="93.1">18</text>
<text x="299.2" y="92.8" transform="rotate(-90 299.2 92.8)">VBUS</text>
<text x="302.7" y="92.8" transform="rotate(-90 302.7 92.8)">RST#</text>
<text x="306.2" y="92.8" transform="rotate(-90 306.2 92.8)">NC</text>
<text x="309.7" y="92.8" transform="rotate(-90 309.7 92.8)">SUSPEND#</text>
<text x="313.3" y="92.8" transform="rotate(-90 313.3 92.8)">SUSPEND</text>
<text x="316.8" y="92.8" transform="rotate(-90 316.8 92.8)">NC</text>
<text x="320.3" y="92.8" transform="rotate(-90 320.3 92.8)">NC</text>
<text x="122.8" y="96.7">12</text>
<text x="122.8" y="100.2">13</text>
<text x="128.3" y="98.4">VD18_O</text>
<text x="128.3" y="102">VD33</text>
<text x="151" y="98.4">XRSTJ</text>
<text x="154.3" y="102">DPU</text>
<text x="162.5" y="100.2">16</text>
<text x="162.5" y="96.7">17</text>
<text x="177.5" y="99.7">USB_OMEGA2_D_P</text>
<text x="297.7" y="97.3" transform="rotate(-90 297.7 97.3)">8</text>
<text x="301.3" y="97.3" transform="rotate(-90 301.3 97.3)">9</text>
<text x="304.8" y="99.3" transform="rotate(-90 304.8 99.3)">10</text>
<text x="308.3" y="99.3" transform="rotate(-90 308.3 99.3)">11</text>
<text x="311.9" y="99.3" transform="rotate(-90 311.9 99.3)">12</text>
<text x="315.4" y="99.3" transform="rotate(-90 315.4 99.3)">13</text>
<text x="318.9" y="99.3" transform="rotate(-90 318.9 99.3)">14</text>
<text x="122.8" y="103.7">14</text>
<text x="128.3" y="105.5">REXT</text>
<text x="153.5" y="105.5">DMU</text>
<text x="162.5" y="103.7">15</text>
<text x="177" y="103.2">USB_OMEGA2_D_N</text>
<text x="317.9" y="119.1">RS232_TX_TTL</text>
<text x="355.2" y="119.1">RS232_RX_TTL</text>
<text x="384.1" y="119.6">9</text>
<text x="414.7" y="119.6">8</text>
<text x="436.5" y="119.3">RS232_RxD</text>
<text x="317.8" y="122.6">RS232_RX_TTL</text>
<text x="355.2" y="122.6">RS232_TX_TTL</text>
<text x="382.1" y="123.1">10</text>
<text x="387.6" y="121.4">ROUT2</text>
<text x="387.6" y="124.9">DIN2</text>
<text x="402" y="124.9">DOUT2</text>
<text x="405.3" y="121.4">RIN2</text>
<text x="414.7" y="123.1">7</text>
<text x="436.6" y="122.8">RS232_TxD</text>
<text x="382.1" y="126.6">11</text>
<text x="382.1" y="130.2">12</text>
<text x="387.6" y="128.4">DIN1</text>
<text x="387.6" y="131.9">ROUT1</text>
<text x="407.5" y="131.9">C2-</text>
<text x="414.7" y="130.2">5</text>
<text x="294.2" y="134.1" transform="rotate(-90 294.2 134.1)">29</text>
<text x="297.7" y="134.1" transform="rotate(-90 297.7 134.1)">28</text>
<text x="301.3" y="134.1" transform="rotate(-90 301.3 134.1)">27</text>
<text x="304.8" y="134.1" transform="rotate(-90 304.8 134.1)">26</text>
<text x="308.3" y="134.1" transform="rotate(-90 308.3 134.1)">25</text>
<text x="311.9" y="134.1" transform="rotate(-90 311.9 134.1)">24</text>
<text x="315.4" y="134.1" transform="rotate(-90 315.4 134.1)">23</text>
<text x="318.9" y="134.1" transform="rotate(-90 318.9 134.1)">22</text>
<text x="382.1" y="133.7">13</text>
<text x="382.1" y="137.2">14</text>
<text x="387.6" y="135.5">RIN1</text>
<text x="406.4" y="135.5">C2+</text>
<text x="414.7" y="137.2">3</text>
<text x="414.7" y="133.7">4</text>
<text x="295.6" y="140.4" transform="rotate(-90 295.6 140.4)">EP</text>
<text x="299.2" y="143.1" transform="rotate(-90 299.2 143.1)">DTR</text>
<text x="302.7" y="143.3" transform="rotate(-90 302.7 143.3)">DSR</text>
<text x="306.2" y="143.1" transform="rotate(-90 306.2 143.1)">TXD</text>
<text x="309.7" y="143.4" transform="rotate(-90 309.7 143.4)">RXD</text>
<text x="313.3" y="142.9" transform="rotate(-90 313.3 142.9)">RTS</text>
<text x="316.8" y="142.9" transform="rotate(-90 316.8 142.9)">CTS</text>
<text x="320.3" y="141.1" transform="rotate(-90 320.3 141.1)">NC</text>
<text x="387.6" y="139">DOUT1</text>
<text x="407.5" y="139">C1-</text>
<text x="280.2" y="149.6">1</text>
<text x="335.1" y="149.6">21</text>
<text x="406.4" y="146">C1+</text>
<text x="414.7" y="144.3">1</text>
<text x="280.2" y="153.1">2</text>
<text x="284.7" y="151">DCD</text>
<text x="284.7" y="154.5">RI</text>
<text x="328.1" y="154.5">NC</text>
<text x="328.1" y="151">NC</text>
<text x="335.1" y="153.1">20</text>
<text x="249.4" y="159.9">USB3_P</text>
<text x="280.2" y="156.6">3</text>
<text x="280.2" y="160.2">4</text>
<text x="284.7" y="158">GND</text>
<text x="284.7" y="161.6">D+</text>
<text x="328.1" y="161.6">NC</text>
<text x="328.1" y="158">NC</text>
<text x="335.1" y="160.2">18</text>
<text x="335.1" y="156.6">19</text>
<text x="249.4" y="163.4">USB3_N</text>
<text x="280.2" y="163.7">5</text>
<text x="280.2" y="167.2">6</text>
<text x="284.7" y="165.1">D-</text>
<text x="328.1" y="165.1">NC</text>
<text x="335.1" y="167.2">16</text>
<text x="335.1" y="163.7">17</text>
<text x="280.2" y="170.7">7</text>
<text x="284.7" y="168.6">VDD</text>
<text x="284.7" y="172.2">REGIN</text>
<text x="328.1" y="172.2">NC</text>
<text x="328.1" y="168.6">NC</text>
<text x="335.1" y="170.7">15</text>
<text x="367.6" y="172.2">RS232_TxD</text>
<text x="447.6" y="172.5">1</text>
<text x="367.6" y="179.3">RS232_RxD</text>
<text x="447.6" y="176">2</text>
<text x="447.6" y="179.6">3</text>
<text x="451.1" y="174.3">1</text>
<text x="451.1" y="177.8">2</text>
<text x="299.2" y="184.5" transform="rotate(-90 299.2 184.5)">VBUS</text>
<text x="302.7" y="184.5" transform="rotate(-90 302.7 184.5)">RST#</text>
<text x="306.2" y="184.5" transform="rotate(-90 306.2 184.5)">NC</text>
<text x="309.7" y="184.5" transform="rotate(-90 309.7 184.5)">SUSPEND#</text>
<text x="313.3" y="184.5" transform="rotate(-90 313.3 184.5)">SUSPEND</text>
<text x="316.8" y="184.5" transform="rotate(-90 316.8 184.5)">NC</text>
<text x="320.3" y="184.5" transform="rotate(-90 320.3 184.5)">NC</text>
<text x="451.1" y="181.3">3</text>
<text x="80.1" y="187.9">CAN_TX_TTL</text>
<text x="80.1" y="191.4">CAN_RX_TTL</text>
<text x="110.7" y="188.4">1</text>
<text x="110.7" y="191.9">2</text>
<text x="114.2" y="190.1">TXCAN</text>
<text x="148.3" y="191.9">19</text>
<text x="297.7" y="189" transform="rotate(-90 297.7 189)">8</text>
<text x="301.3" y="189" transform="rotate(-90 301.3 189)">9</text>
<text x="304.8" y="191" transform="rotate(-90 304.8 191)">10</text>
<text x="308.3" y="191" transform="rotate(-90 308.3 191)">11</text>
<text x="311.9" y="191" transform="rotate(-90 311.9 191)">12</text>
<text x="315.4" y="191" transform="rotate(-90 315.4 191)">13</text>
<text x="318.9" y="191" transform="rotate(-90 318.9 191)">14</text>
<text x="110.7" y="195.4">3</text>
<text x="114.2" y="193.7">RXCAN</text>
<text x="114.2" y="197.2">CLKOUTSOF</text>
<text x="133.9" y="193.7">RESET#</text>
<text x="139.9" y="197.2">CS#</text>
<text x="148.3" y="195.4">18</text>
<text x="167.7" y="194.9">SPI_CS1</text>
<text x="110.7" y="199">4</text>
<text x="110.7" y="202.5">5</text>
<text x="114.2" y="200.7">TX0RTS#</text>
<text x="142.2" y="200.7">SO</text>
<text x="148.3" y="202.5">16</text>
<text x="148.3" y="199">17</text>
<text x="165.2" y="198.5">SPI_MISO</text>
<text x="165.2" y="202">SPI_MOSI</text>
<text x="110.7" y="206">6</text>
<text x="110.7" y="209.6">7</text>
<text x="114.2" y="204.3">TX1RTS#</text>
<text x="114.2" y="207.8">NC</text>
<text x="138.8" y="207.8">NC/2</text>
<text x="143.4" y="204.3">SI</text>
<text x="148.3" y="209.6">14</text>
<text x="148.3" y="206">15</text>
<text x="166.8" y="209">SPI_CLK</text>
<text x="317.9" y="209">RS485_TX_TTL</text>
<text x="79.4" y="211.3">3</text>
<text x="110.7" y="213.1">8</text>
<text x="114.2" y="211.3">TX2RTS#</text>
<text x="114.2" y="214.8">OSC2</text>
<text x="138.6" y="214.8">INT#</text>
<text x="140.3" y="211.3">SCK</text>
<text x="148.3" y="213.1">13</text>
<text x="165.7" y="212.8">CAN_INT</text>
<text x="317.8" y="212.5">RS485_RX_TTL</text>
<text x="63.2" y="218.4">1</text>
<text x="110.7" y="216.6">9</text>
<text x="114.2" y="218.4">OSC1</text>
<text x="133.9" y="221.9">RX1BF#</text>
<text x="133.9" y="218.4">RX0BF#</text>
<text x="148.3" y="220.1">11</text>
<text x="148.3" y="216.6">12</text>
<text x="317.9" y="216.1">RS485_DE_TTL</text>
<text x="367.6" y="221.4">RS485_RX_TTL</text>
<text x="405.4" y="221.9">1</text>
<text x="425.1" y="221.9">8</text>
<text x="294.2" y="227.5" transform="rotate(-90 294.2 227.5)">29</text>
<text x="297.7" y="227.5" transform="rotate(-90 297.7 227.5)">28</text>
<text x="301.3" y="227.5" transform="rotate(-90 301.3 227.5)">27</text>
<text x="304.8" y="227.5" transform="rotate(-90 304.8 227.5)">26</text>
<text x="308.3" y="227.5" transform="rotate(-90 308.3 227.5)">25</text>
<text x="311.9" y="227.5" transform="rotate(-90 311.9 227.5)">24</text>
<text x="315.4" y="227.5" transform="rotate(-90 315.4 227.5)">23</text>
<text x="318.9" y="227.5" transform="rotate(-90 318.9 227.5)">22</text>
<text x="405.4" y="225.4">2</text>
<text x="409.9" y="223.3">RO VCC</text>
<text x="409.9" y="226.8">RE#</text>
<text x="420.5" y="226.8">B</text>
<text x="425.1" y="225.4">7</text>
<text x="433.1" y="225.1">RS485_N</text>
<text x="295.6" y="233.9" transform="rotate(-90 295.6 233.9)">EP</text>
<text x="367.6" y="228.4">RS485_DE_TTL</text>
<text x="367.6" y="232">RS485_TX_TTL</text>
<text x="405.4" y="229">3</text>
<text x="405.4" y="232.5">4</text>
<text x="409.9" y="230.4">DE</text>
<text x="409.9" y="233.9">DI GND</text>
<text x="420.5" y="230.4">A</text>
<text x="425.1" y="232.5">5</text>
<text x="425.1" y="229">6</text>
<text x="433.6" y="228.6">RS485_P</text>
<text x="299.2" y="236.6" transform="rotate(-90 299.2 236.6)">DTR</text>
<text x="302.7" y="236.8" transform="rotate(-90 302.7 236.8)">DSR</text>
<text x="306.2" y="236.6" transform="rotate(-90 306.2 236.6)">TXD</text>
<text x="309.7" y="236.8" transform="rotate(-90 309.7 236.8)">RXD</text>
<text x="313.3" y="236.3" transform="rotate(-90 313.3 236.3)">RTS</text>
<text x="316.8" y="236.4" transform="rotate(-90 316.8 236.4)">CTS</text>
<text x="320.3" y="234.6" transform="rotate(-90 320.3 234.6)">NC</text>
<text x="280.2" y="243.1">1</text>
<text x="284.7" y="244.5">DCD</text>
<text x="328.1" y="244.5">NC</text>
<text x="335.1" y="243.1">21</text>
<text x="280.2" y="246.6">2</text>
<text x="280.2" y="250.1">3</text>
<text x="284.7" y="248">RI</text>
<text x="284.7" y="251.5">GND</text>
<text x="328.1" y="251.5">NC</text>
<text x="328.1" y="248">NC</text>
<text x="335.1" y="250.1">19</text>
<text x="335.1" y="246.6">20</text>
<text x="249.4" y="253.4">USB2_P</text>
<text x="249.4" y="256.9">USB2_N</text>
<text x="280.2" y="253.6">4</text>
<text x="280.2" y="257.2">5</text>
<text x="284.7" y="255.1">D+</text>
<text x="328.1" y="255.1">NC</text>
<text x="335.1" y="257.2">17</text>
<text x="335.1" y="253.6">18</text>
<text x="62.4" y="260.2">CAN_TX_TTL</text>
<text x="119.5" y="260.7">1</text>
<text x="123" y="262.5">D</text>
<text x="137.2" y="262.5">RS</text>
<text x="143.1" y="260.7">8</text>
<text x="155.9" y="263.7">CAN_H</text>
<text x="280.2" y="260.7">6</text>
<text x="284.7" y="258.6">D-</text>
<text x="284.7" y="262.1">VDD</text>
<text x="328.1" y="262.1">NC</text>
<text x="328.1" y="258.6">NC</text>
<text x="335.1" y="260.7">16</text>
<text x="365.8" y="258.6">RS485_P</text>
<text x="133" y="269.5">CANL</text>
<text x="143.1" y="267.8">6</text>
<text x="143.1" y="264.2">7</text>
<text x="155.9" y="267.2">CAN_L</text>
<text x="221.8" y="267.8">1</text>
<text x="221.8" y="264.2">2</text>
<text x="225.3" y="269.5">1</text>
<text x="225.3" y="266">2</text>
<text x="280.2" y="264.2">7</text>
<text x="284.7" y="265.6">REGIN</text>
<text x="328.1" y="265.6">NC</text>
<text x="335.1" y="264.2">15</text>
<text x="465.2" y="267.8">1</text>
<text x="465.2" y="264.2">2</text>
<text x="468.7" y="269.5">1</text>
<text x="468.7" y="266">2</text>
<text x="62.4" y="270.8">CAN_RX_TTL</text>
<text x="119.5" y="271.3">4</text>
<text x="123" y="273.1">R</text>
<text x="133.4" y="273.1">VREF</text>
<text x="143.1" y="271.3">5</text>
<text x="365.8" y="272.7">RS485_N</text>
<text x="299.2" y="278" transform="rotate(-90 299.2 278)">VBUS</text>
<text x="302.7" y="278" transform="rotate(-90 302.7 278)">RST#</text>
<text x="306.2" y="278" transform="rotate(-90 306.2 278)">NC</text>
<text x="309.7" y="278" transform="rotate(-90 309.7 278)">SUSPEND#</text>
<text x="313.3" y="278" transform="rotate(-90 313.3 278)">SUSPEND</text>
<text x="316.8" y="278" transform="rotate(-90 316.8 278)">NC</text>
<text x="320.3" y="278" transform="rotate(-90 320.3 278)">NC</text>
<text x="297.7" y="282.5" transform="rotate(-90 297.7 282.5)">8</text>
<text x="301.3" y="282.5" transform="rotate(-90 301.3 282.5)">9</text>
<text x="304.8" y="284.5" transform="rotate(-90 304.8 284.5)">10</text>
<text x="308.3" y="284.5" transform="rotate(-90 308.3 284.5)">11</text>
<text x="311.9" y="284.5" transform="rotate(-90 311.9 284.5)">12</text>
<text x="315.4" y="284.5" transform="rotate(-90 315.4 284.5)">13</text>
<text x="318.9" y="284.5" transform="rotate(-90 318.9 284.5)">14</text>
</g>
<g font-size="3.2" fill="#000080">
<text x="268.4" y="39.9">CP2102-GMR</text>
<text x="268.4" y="36.8">U13</text>
<text x="57.8" y="47.1">X1</text>
<text x="57.8" y="50.1">12MHz</text>
<text x="142.5" y="52.9">FE1.1S</text>
<text x="142.5" y="49.9">U9</text>
<text x="34.7" y="59.3">C47</text>
<text x="79.4" y="59.3">C46</text>
<text x="33.3" y="62.5">15pF</text>
<text x="79.4" y="62.5">15pF</text>
<text x="195.8" y="69.6">4.7uF</text>
<text x="195.8" y="66.4">C44</text>
<text x="213.4" y="69.6">100nF</text>
<text x="213.4" y="66.4">C42</text>
<text x="262.8" y="89">100nF</text>
<text x="262.8" y="85.8">C52</text>
<text x="283.6" y="101.6">4.7k</text>
<text x="283.6" y="98.3">R23</text>
<text x="93.5" y="111.9">4.7uF</text>
<text x="93.5" y="108.7">C45</text>
<text x="111.1" y="111.9">100nF</text>
<text x="111.1" y="108.7">C43</text>
<text x="397.4" y="111.5">U16</text>
<text x="125.6" y="117.6">R18</text>
<text x="397.4" y="114.7">MAX3232ECPWR</text>
<text x="125.6" y="120.8">2.7K</text>
<text x="268.4" y="131.7">CP2102-GMR</text>
<text x="268.4" y="128.5">U14</text>
<text x="423.8" y="126.4">C57</text>
<text x="434.5" y="126.4">100nF</text>
<text x="423.8" y="133.4">C58</text>
<text x="434.5" y="133.4">100nF</text>
<text x="423.8" y="140.5">C59</text>
<text x="434.5" y="140.5">100nF</text>
<text x="352.6" y="147.2">100nF</text>
<text x="355.8" y="144.1">C55</text>
<text x="432.8" y="149.7">C60</text>
<text x="432.8" y="152.8">100nF</text>
<text x="449.1" y="165.2">RS232</text>
<text x="393.2" y="172.3">F13</text>
<text x="406.4" y="172.3">BSMD0805-005-60V</text>
<text x="449.1" y="168.3">KF126-5.0-3P</text>
<text x="187" y="179.3">C50</text>
<text x="262.8" y="177.5">C53</text>
<text x="393.2" y="175.8">F14</text>
<text x="393.2" y="179.3">F15</text>
<text x="406.4" y="175.8">BSMD0805-005-60V</text>
<text x="406.4" y="179.3">BSMD0805-005-60V</text>
<text x="127.5" y="183.4">MCP2515-I/ST</text>
<text x="127.5" y="180.3">U10</text>
<text x="155.7" y="184.6">R19</text>
<text x="187" y="182.5">100nF</text>
<text x="262.8" y="180.7">100nF</text>
<text x="155.7" y="187.7">10k</text>
<text x="283.6" y="190">R24</text>
<text x="283.6" y="193.3">4.7k</text>
<text x="70.3" y="203.8">X2</text>
<text x="70.3" y="207.1">20MHz</text>
<text x="413.8" y="214.4">U17</text>
<text x="45.7" y="219.5">12pF</text>
<text x="47.1" y="216.3">C49</text>
<text x="91.7" y="219.5">12pF</text>
<text x="91.7" y="216.3">C48</text>
<text x="268.4" y="222">U15</text>
<text x="413.8" y="217.7">SN65HVD72DR</text>
<text x="268.4" y="225.1">CP2102-GMR</text>
<text x="458.8" y="228.7">C61</text>
<text x="458.9" y="231.8">100nF</text>
<text x="85.5" y="251.6">R21</text>
<text x="100.9" y="251.6">R20</text>
<text x="115.2" y="251.9">U11</text>
<text x="81.3" y="254.8">100k</text>
<text x="100.9" y="254.8">100k</text>
<text x="115.2" y="255.1">SN65HVD230DR</text>
<text x="220.8" y="256.9">CAN</text>
<text x="380.7" y="256.5">TPNUP2105LT1G</text>
<text x="380.7" y="253.4">D8</text>
<text x="464.2" y="256.9">RS485</text>
<text x="185.9" y="258.7">BSMD0805-005-60V</text>
<text x="201.8" y="262.2">F11</text>
<text x="220.8" y="260">KF126-5.0-2P</text>
<text x="410.8" y="258.7">F16</text>
<text x="424" y="258.7">BSMD0805-005-60V</text>
<text x="464.2" y="260">KF126-5.0-2P</text>
<text x="51.2" y="267.5">C51</text>
<text x="185.6" y="267.5">R22</text>
<text x="402.5" y="267.5">R26</text>
<text x="51.2" y="270.7">100nF</text>
<text x="185.6" y="270.7">120</text>
<text x="201.8" y="273">F12</text>
<text x="262.8" y="274.2">100nF</text>
<text x="262.8" y="271">C54</text>
<text x="402.5" y="270.7">120</text>
<text x="410.8" y="272.8">F17</text>
<text x="424" y="272.8">BSMD0805-005-60V</text>
<text x="185.9" y="276.5">BSMD0805-005-60V</text>
<text x="133.2" y="286.9">TPNUP2105LT1G</text>
<text x="153.1" y="283.4">D7</text>
<text x="283.6" y="286.8">4.7k</text>
<text x="283.6" y="283.5">R25</text>
</g>
<g font-size="3.2">
<text x="50.9" y="54.3">4</text>
<text x="124.8" y="57.9">1</text>
<text x="128.3" y="59.6">VSS</text>
<text x="67" y="61.4">2</text>
<text x="409.6" y="128.4">V-</text>
<text x="414.7" y="126.6">6</text>
<text x="382.1" y="140.8">15</text>
<text x="387.6" y="142.5">GND</text>
<text x="63.2" y="211.3">4</text>
<text x="79.4" y="218.4">2</text>
<text x="108.7" y="220.1">10</text>
<text x="114.2" y="221.9">VSS</text>
<text x="119.5" y="264.2">2</text>
<text x="123" y="266">GND CANH</text>
</g>
<g font-size="3.2" fill="#f00">
<text x="151.9" y="87.8">VDD5</text>
<text x="162.5" y="86.1">20</text>
<text x="408.4" y="142.5">V+</text>
<text x="414.7" y="140.8">2</text>
<text x="382.1" y="144.3">16</text>
<text x="387.6" y="146">VCC</text>
<text x="139.8" y="190.1">VDD</text>
<text x="148.3" y="188.4">20</text>
<text x="119.5" y="267.8">3</text>
<text x="123" y="269.5">VCC</text>
</g>
</svg>
